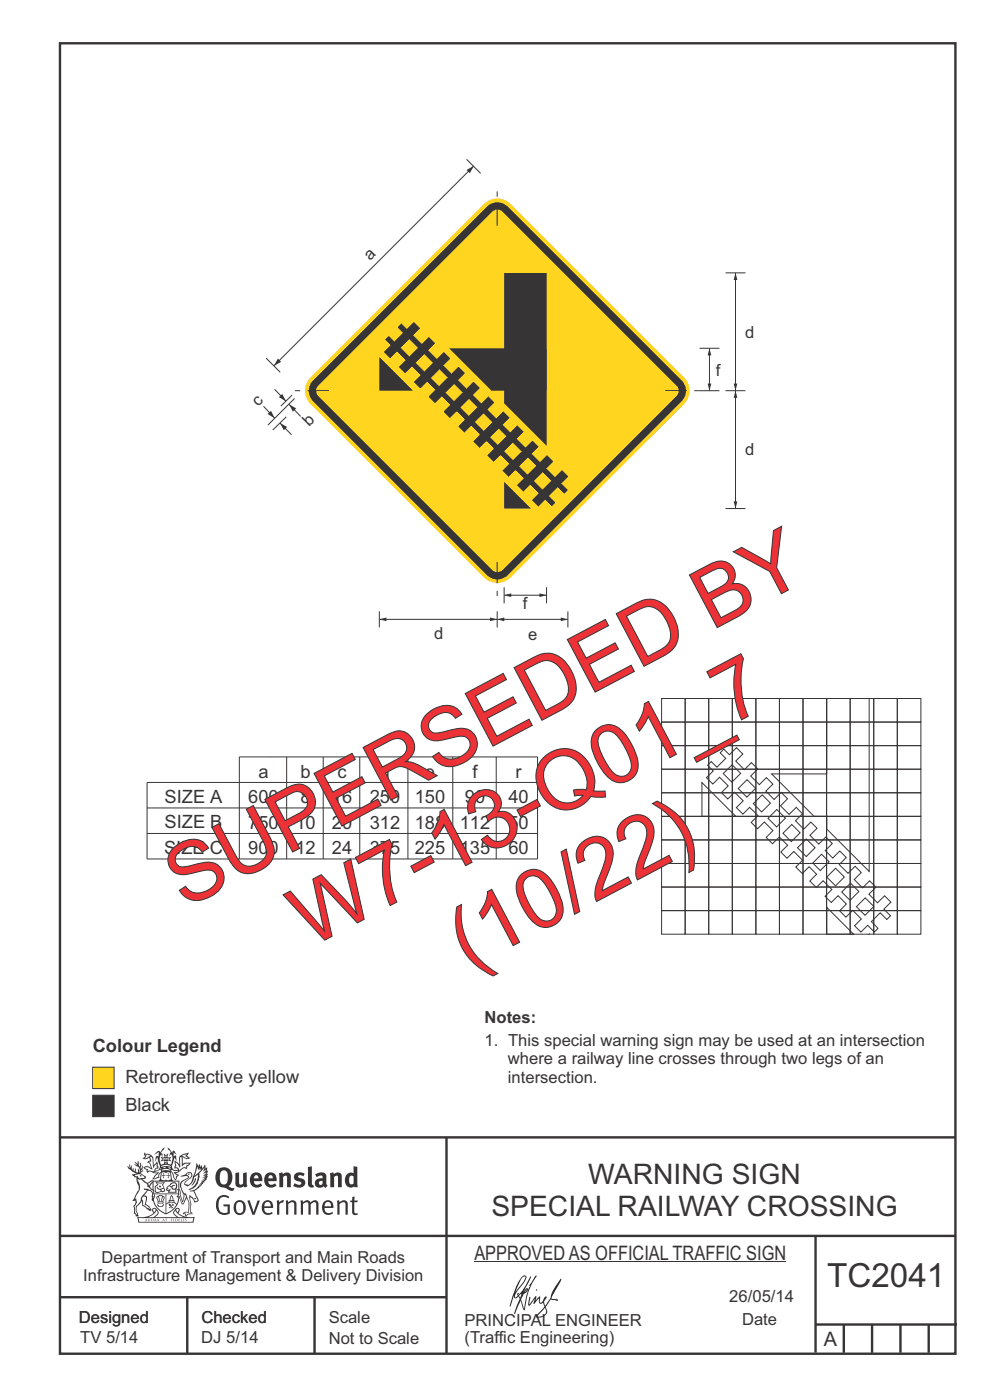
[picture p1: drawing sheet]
<svg xmlns="http://www.w3.org/2000/svg" width="210mm" height="297mm" viewBox="0 0 210 297" stroke-linecap="round" stroke-linejoin="round" font-family="sans-serif">
<g fill="none" stroke="#373435" stroke-width=".51">
<path d="M12.7 9.2h190v278h-190zM12.7 241.3h190M94.7 241.4v45.8M12.7 275.2h82M12.7 262.2h190.1M39.7 275.2v12M66.7 275.2v12M173 262.1v24.9M173 281h30M179 281v6M185 281v6M191 281v6"/>
<path d="M197 281v6"/>
</g>
<g fill="#373435">
<path d="M47 248.4a2.55 2.55 0 0 0 0 2.7l.3 .2a.81 .81 0 0 0 1-1v-.5a1.04 1.04 0 0 0-1.1-1.5zM46.3 248.1a1.82 1.82 0 0 1 2.1-.2 1.82 1.82 0 0 1 .9 1.8 2.29 2.29 0 0 1-.8 2l.7 .3h.5l-.2 .6a2.87 2.87 0 0 1-2-.7 2.12 2.12 0 0 1-1.7-3.1z" fill-rule="evenodd"/>
<path d="M49.9 248.9l.8-.2v2a.46 .46 0 0 0 .3 .6 .46 .46 0 0 0 .6-.3v-2.1l.7-.2v2.4l.2 .5-.5 .3-.3-.3a1.02 1.02 0 0 1-1.2 .3 1.02 1.02 0 0 1-.6-1.1z" fill-rule="evenodd"/>
<path d="M54 249.5l-.1 .5h.9a.49 .49 0 0 0-.2-.6 .49 .49 0 0 0-.6 .1zM53.4 249.1a1.34 1.34 0 0 1 1.6-.2 1.34 1.34 0 0 1 .6 1.5v.2h-1.7a.77 .77 0 0 0 .5 .8 .77 .77 0 0 0 .9-.4l.3 .5a1.59 1.59 0 0 1-2 .2 1.59 1.59 0 0 1-.5-2.1z" fill-rule="evenodd"/>
<path d="M57 249.5l-.1 .5h1a.49 .49 0 0 0-.2-.6 .49 .49 0 0 0-.7 .1zM56.4 249.1a1.34 1.34 0 0 1 1.6-.2 1.34 1.34 0 0 1 .7 1.5v.2h-1.8a.77 .77 0 0 0 .5 .8 .77 .77 0 0 0 .9-.4l.4 .5a1.59 1.59 0 0 1-2.1 .2 1.59 1.59 0 0 1-.5-2.1z" fill-rule="evenodd"/>
<path d="M59.2 248.9l.7-.2 .1 .4a.95 .95 0 0 1 1-.3 .95 .95 0 0 1 .7 .8v2.3h-.8v-2.3a.46 .46 0 0 0-.8 .1v2.2h-.8z" fill-rule="evenodd"/>
<path d="M62.6 249.1a1.75 1.75 0 0 1 2-.1l-.2 .5-.6-.2a.43 .43 0 0 0-.6 .3l.4 .3a1.04 1.04 0 0 1 1.2 1.1 1.04 1.04 0 0 1-1.4 1l-1.2-.4 .3-.6 1 .4 .4-.4a.88 .88 0 0 0-1-.5l-.4-.2-.1-.4z" fill-rule="evenodd"/>
<path d="M65.3 247.6l.8-.2 .1 3.8 .3 .2 .1 .4a.88 .88 0 0 1-1 0 .88 .88 0 0 1-.3-1z" fill-rule="evenodd"/>
<path d="M67.8 250.6a.43 .43 0 0 0-.1 .7 .43 .43 0 0 0 .7-.1v-.7zM66.8 249.1a1.7 1.7 0 0 1 2.4 .1v1.9l.3 .4-.4 .5-.5-.4a1.03 1.03 0 0 1-1.7-.1 1.03 1.03 0 0 1 .8-1.5h.7v-.4a.8 .8 0 0 0-1.2 .1z" fill-rule="evenodd"/>
<path d="M70 248.9l.7-.2 .1 .4a.95 .95 0 0 1 1-.3 .95 .95 0 0 1 .7 .8v2.3h-.8v-2.3a.46 .46 0 0 0-.8 .1v2.2h-.8z" fill-rule="evenodd"/>
<path d="M74.3 249.5a1.48 1.48 0 0 0 0 1.7h.5l.2-.1v-1.5l-.3-.2zM75 247.4l.8 .1 .1 4.4h-.7l-.1-.2a1.26 1.26 0 0 1-1.4 0 1.26 1.26 0 0 1-.5-1.3 1.29 1.29 0 0 1 .4-1.4 1.29 1.29 0 0 1 1.4-.1z" fill-rule="evenodd"/>
<path d="M46.4 253.9a1.72 1.72 0 0 1 2.3 0l-.3 .3a1.24 1.24 0 0 0-1.4-.2 1.24 1.24 0 0 0-.6 1.4 1.49 1.49 0 0 0 1.2 1.9l.7-.1v-1.3h-.8l-.1-.4h1.3v1.9a1.93 1.93 0 0 1-2.2 0 1.93 1.93 0 0 1-.7-2.2l.2-.8z" fill-rule="evenodd"/>
<path d="M50.4 255.1a1.65 1.65 0 0 0 .2 2.2 .99 .99 0 0 0 1-1.4 .78 .78 0 0 0-.4-.8 .78 .78 0 0 0-.8 0zM50 254.9a1.33 1.33 0 0 1 1.6-.1 1.33 1.33 0 0 1 .5 1.4 1.31 1.31 0 0 1-1.3 1.6 1.31 1.31 0 0 1-1.2-1.6v-.6z" fill-rule="evenodd"/>
<path d="M52.5 254.7l.4-.1 .9 2.6 .8-2.5h.5l-1.1 3h-.5z" fill-rule="evenodd"/>
<path d="M56.3 255.2l-.2 .7h1.3a.7 .7 0 0 0-.3-.8 .7 .7 0 0 0-.8 .1zM55.9 255a1.22 1.22 0 0 1 1.5-.2 1.22 1.22 0 0 1 .5 1.5h-1.8a.93 .93 0 0 0 .5 1 .93 .93 0 0 0 1.1-.2l.2 .3a1.43 1.43 0 0 1-1.8 .1 1.43 1.43 0 0 1-.6-1.7z" fill-rule="evenodd"/>
<path d="M58.7 254.7l.4-.1 .1 .5 .4-.4 .6-.1-.2 .5a.66 .66 0 0 0-.8 .7v1.9h-.4z" fill-rule="evenodd"/>
<path d="M60.6 254.7l.4-.1 .1 .5a.94 .94 0 0 1 1-.5 .94 .94 0 0 1 .8 .8v2.3h-.5l-.1-2.5a.81 .81 0 0 0-1.2 .3v2.2h-.4z" fill-rule="evenodd"/>
<path d="M63.7 254.7l.5-.1 .1 .5 .4-.3a.78 .78 0 0 1 1.1 .3 .9 .9 0 0 1 1-.5 .9 .9 0 0 1 .8 .8v2.3h-.5l-.1-2.5a.67 .67 0 0 0-1.1 .3v2.2h-.5v-2.4l-.4-.3-.7 .4v2.3h-.5z" fill-rule="evenodd"/>
<path d="M69 255.2l-.1 .7h1.3a.7 .7 0 0 0-.3-.8 .7 .7 0 0 0-.9 .1zM68.7 255a1.22 1.22 0 0 1 1.5-.2 1.22 1.22 0 0 1 .5 1.5h-1.8a.93 .93 0 0 0 .4 1 .93 .93 0 0 0 1.2-.2l.1 .3a1.44 1.44 0 0 1-1.7 .1 1.44 1.44 0 0 1-.6-1.7z" fill-rule="evenodd"/>
<path d="M71.4 254.7l.5-.1 .1 .5a.94 .94 0 0 1 1-.5 .94 .94 0 0 1 .8 .8v2.3h-.5l-.1-2.5a.81 .81 0 0 0-1.2 .3v2.2h-.4z" fill-rule="evenodd"/>
<path d="M74.7 253.9l.5-.1v.9h.7l-.1 .3h-.6v2.2l.1 .2h.5l.1 .3a.75 .75 0 0 1-1.2-.6v-2.1h-.4v-.3h.4z" fill-rule="evenodd"/>
<path d="M30.8 244.9l1.1 .3-.9 .5h-.4l.6-.5zM31.8 245.4h.2a2.44 2.44 0 0 1 .4 1.9l.1 .5 .7-1-.1 .6 .3 .3a.57 .57 0 0 0-.6 .7l-1-.1-.5 .2 .2-.5-.8-.3 .7-.1 .9 .5 .1-.1-.6-1.3-.2-.2h.5zM30.7 244.4l-.1 .5 .2 .4-.6 .4a1.04 1.04 0 0 0 1.4-.1l.2 .6-.3 .1-.2 .4a.94 .94 0 0 1 .8 1.1l-.2-.1a1.16 1.16 0 0 0-1.5-.1l.3 .4 .4 .2 .1 .5 .2 .1 .1-.2a.94 .94 0 0 1 1.1 .2l.8 .1-1.2 1.2a1.13 1.13 0 0 0 1.2-.2l.4-.1-.1-.4 .5-.8a.83 .83 0 0 0-.6 1.1l-.3-.1-.7 .4 1.1-1.4-.5 .1-.5-.1 1.3-.5-.1-.1-.9 .4v-.3l.2-.2 .3 .1 .1-.3-.2-.4v-.6l-.1-.4-.7 1v-.7a1.42 1.42 0 0 0-1.6-1.8z" fill-rule="evenodd"/>
<path d="M38.5 245.2l.5-.2 .7-.1-.6 .3 .8 .5h-.3zM38.3 245.5l.2-.1 .1 2a1.69 1.69 0 0 1 1.6-.6l-.8 .5 .1 .5a1.1 1.1 0 0 0-1.5 .6l-.1-.5-.2-.2h-.5l.3-.4-.3-.7a1.42 1.42 0 0 1 .8 1.1l.2-.1zM37.1 246.2l.1 1-.2 .3 .1 .4h.5l.1 .2a.96 .96 0 0 1-1.1-.1l-.1 .1a1.06 1.06 0 0 0 1.3 .2v.1a.72 .72 0 0 1-1 .2l.3 .5 .6 .2-.4 .2-.1 .6-.2-.3-.4-1.1-.4-.4 .4 .9a1.54 1.54 0 0 0 .7 1.2l.2-.3a.58 .58 0 0 1 .4-.8l.2-.1h-.3l-.5-.3 .9-.5a.93 .93 0 0 1 1.2-.5v.2l.2-.2 .1-.5a.99 .99 0 0 0 .7-.8l-1.3 .1-.3 .2-.1-1.4 .9 .4 .9-.3h-.4l-.5-.4 .4-.7-.6 .2a1.46 1.46 0 0 0-1.4 2.1v.4l-.2-.4z" fill-rule="evenodd"/>
<path d="M35.6 248.9l.2 .1-.1 .3 .4 .1h-.4v.6l-.1-.6h-.3l.3-.1z" fill-rule="evenodd"/>
<path d="M34.6 248.9l.2 .1v.3l.3 .1h-.3l-.1 .6v-.6h-.4l.4-.1z" fill-rule="evenodd"/>
<path d="M34.3 248.8a.57 .57 0 0 1 .9 .2 .57 .57 0 0 1 .9-.2l.2 1.4h-.2a.57 .57 0 0 1-.9 0 .69 .69 0 0 1-1.1 0zM34.2 248.1l-.3 2.1-.2 .4h3l-.2-.4-.3-2.1h-.2v.2l-.8-.1-.8 .1v-.2z" fill-rule="evenodd"/>
<path d="M34.2 252.4a.3 .3 0 0 0 .6 0 .3 .3 0 0 0-.6 0zM33.3 250.9l.3 .3-.3 .4a.79 .79 0 0 0 0 1.3l.8-.2-.1-.3a.55 .55 0 0 1-.7-.6l.1-.1 .2 .3 .3 .2 .8-.2-.4-.7 .4-.4-.7 .2zM33 250.7l1.1 .2 .9-.2-.4 .6 .4 1.2a.56 .56 0 0 1-.8 .3l-.2 .1a.73 .73 0 0 1-.9 .1 .73 .73 0 0 1-.3-1v-.4l.6-.4z" fill-rule="evenodd"/>
<path d="M35.6 251.8l.7-.4a.58 .58 0 0 1 1-.1 .58 .58 0 0 1-.4 .9l-.3-.3a.43 .43 0 0 1 .6-.4 .57 .57 0 0 0-.8 .2l-.2-.1-.3 .1 .4 .2a.55 .55 0 0 0 .9 .4v.5h-1.3l.3-.4-.1-.1-.6 .1 .2-.3-.2-.1zM35.4 251.8l-.1 .2a.39 .39 0 0 0 .2 .6h.3l-.2 .4h1.9l-.1-.8a.86 .86 0 0 0-.1-1.3 .86 .86 0 0 0-1.3 .4z" fill-rule="evenodd"/>
<path d="M36 254.8h.8v.2h-.8zM36.4 253.8l.2 .8h-.4zM36.4 253.5l-.3 .5-.1 .6h-.2v.4l-.7 .4 .2 .1a1.48 1.48 0 0 1 2.1 .2l.2-.1-.6-.5v-.5h-.2l-.1-.6z" fill-rule="evenodd"/>
<path d="M35.8 255.4l.4 .1 .1 .3 .3-.2-.2-.2a.38 .38 0 0 1 .5 .5l-.2-.2-.3 .2 .3 .2-.3 .3-.1-.4-.4 .4-.1-.2 .4-.3-.1-.1-.2 .1z" fill-rule="evenodd"/>
<path d="M34.5 254h.2v.2l-.2 .6h-.2zM33.6 255.3h.9v.2a.55 .55 0 0 1-.8 .4v-.2l-.2-.1zM33.4 254h.2l.2 .8h-.2zM33.6 255l.8-.1 .1 .2h-.8zM33.8 253.7h.5l-.2 1.1h-.1zM33.3 253.8l-.1 .3 .3 1.1a.48 .48 0 0 0-.1 .6 .48 .48 0 0 0 .5 .2h.5a.49 .49 0 0 0 .2-.8l.3-1.1-.1-.3a1.42 1.42 0 0 0-1.5 0z" fill-rule="evenodd"/>
<path d="M33.7 251.5l.4 .1 .1 .3h-.3z" fill-rule="evenodd"/>
<path d="M41.3 250.1l.3-.2-.2 .8-.6 .8h-.2l.5-.7z" fill-rule="evenodd"/>
<path d="M39.7 249l.3-.2 .5 .2a.88 .88 0 0 1-.6 1.1 1.22 1.22 0 0 0-.8 1.3l.5 .2a.72 .72 0 0 0 .9-.4l.5-.8 .2-.6 .8-.6v.2a2.85 2.85 0 0 1-2 2.9l.1 .1a2.13 2.13 0 0 0 1.9-1.5v-.3a2.01 2.01 0 0 0 .3-1.7l1.1-1.3-.4 1 .7-.5-.7 1 .8-.4-.8 .8 .7-.2-.9 .6 .8-.1-.8 .4h.7l-.8 .3 .3 .2h-.4l.2 .3h-.4l.2 .3h-.4l.1 .2h-.1a2.16 2.16 0 0 1-2 1.1l.1 .2 .4-.1a.76 .76 0 0 1 .7 .8l.5 1.2-.6 .2a1.45 1.45 0 0 0-1.1-1.3l.2 1.8-.1 1.8 .4 .3a1.07 1.07 0 0 0-1.2 .4v-.3l-.5-.2a.87 .87 0 0 1 1.1-.1v-.7a4.4 4.4 0 0 0-.6-3.1l-.1-.3h-.2a2.16 2.16 0 0 1-.7-2.2l.3-.4 1.2-.7a.55 .55 0 0 0-.4-.8zM37.8 252.4a.76 .76 0 0 1 .3 1.1l.6 1.6 .4-1.7 .2 .1a.61 .61 0 0 1-.1 .9l-.3 .8-.2 .1-.7-1.6-.3 .1a1.18 1.18 0 0 0 .1-1.4zM41.8 247.5l.2 .7 .3-.5v.6l.4-.5a1.9 1.9 0 0 1-1.2 1.4l-.3 .3zM38.2 249.6l1.4-.2 .2 .2v.3l-.5 .2a1.26 1.26 0 0 0-.9 1.9l.2 .7a1.84 1.84 0 0 1 .1 2.1l-.4-1.4a.96 .96 0 0 0-.4-1.2l-.4 .2a.78 .78 0 0 1 0 1.3l.1 .3h.4l.4 1.1a.38 .38 0 0 0 .2 .4 .38 .38 0 0 0 .4-.1l.6-1.2a2.94 2.94 0 0 1 .4 2.5l-.1 .4h-.8l-.3 .4v.2l.4-.1 .1 .4 .2 .1a1.02 1.02 0 0 1 1.3-.5v-.4l-.3-.1 .1-1.8-.3-1.3h.1a1.14 1.14 0 0 1 .8 1 .63 .63 0 0 0 .8-.2 .63 .63 0 0 0-.2-.9l-.6-1.2 .9-.6 .2-.4h.3l-.1-.2h.4l-.1-.3h.3l-.1-.3 .5-.1-.2-.2 .6-.4v-.2h-.2l.4-.5h-.3l.3-.5-.4 .1 .4-.5v-.3l-.3 .2 .2-.7-.1-.2-.4 .3v-.8l-.6 .8-.2-.8-.2 .5-.3-.7-.1 .6-.5-.8-.1 1.4-.6 1.8a1.81 1.81 0 0 1-1 1.5l-.6-.2a1.75 1.75 0 0 1 1.1-1.2 .75 .75 0 0 0 .1-1.3 .75 .75 0 0 0-1.2 .4z" fill-rule="evenodd"/>
<path d="M41.2 254.1h.3l.2 .2-.4 .1z" fill-rule="evenodd"/>
<path d="M29.4 258.4h11.6l-.1 .8h-11.4zM31.3 258.2l.5-.1a2.48 2.48 0 0 0 1.4-1.3l.3 .5-.5 .6-.5 .3zM32.5 256.6l.3-.2 .2 .1-.3 .7zM37.2 256.8a2.65 2.65 0 0 0 1.8 1.4h-1.1l-.5-.3-.5-.6zM37.4 256.5l.2-.1 .3 .2-.3 .6zM29.2 258.2l.1 1.2h11.8l.2-1.1-.2-.1a4.1 4.1 0 0 1-3.3-.9l.3-.4-.1-.6a1.06 1.06 0 0 0-1.3 1l.2 .4 .6 .5h-4.7l.3-.1a.84 .84 0 0 0 .6-.8 .84 .84 0 0 0-.5-.8l-.3-.2h-.5l-.1 .6 .3 .4a4.2 4.2 0 0 1-3.4 .9z" fill-rule="evenodd"/>
<path d="M31 258.7l.1 .2h-.2zM31 258.5l-.3 .6 .4-.2 .2 .2z" fill-rule="evenodd"/>
<path d="M31.3 258.6h.3v.4a.25 .25 0 0 0 .2-.1 .25 .25 0 0 0-.1-.3h.1a.29 .29 0 0 1 0 .4 .29 .29 0 0 1-.4 0 .29 .29 0 0 1 0-.4z" fill-rule="evenodd"/>
<path d="M32.2 258.6a.22 .22 0 0 1 .3 .2 .22 .22 0 0 1-.3 .2zM32 258.6l.1 .4a.33 .33 0 0 0 .4 0 .33 .33 0 0 0 0-.4 .33 .33 0 0 0-.5 0z" fill-rule="evenodd"/>
<path d="M32.9 258.7l.1 .2h-.2zM32.9 258.5l-.2 .6 .3-.2 .2 .2z" fill-rule="evenodd"/>
<path d="M33.3 258.6h.2l.1 .1 .2-.1-.2 .2 .2 .3-.3-.3-.1 .3h-.1l.2-.3z" fill-rule="evenodd"/>
<path d="M34.7 258.7l.1 .2h-.2zM34.7 258.5l-.3 .6 .4-.2 .2 .2z" fill-rule="evenodd"/>
<path d="M35 258.5h.5l-.2 .1v.5h-.2l.1-.5z" fill-rule="evenodd"/>
<path d="M36.2 258.6l.3-.1-.1 .1v.2h.1h-.1v.3h-.2z" fill-rule="evenodd"/>
<path d="M36.7 258.6h.2v.5h-.2z" fill-rule="evenodd"/>
<path d="M37.3 258.6a.22 .22 0 0 1 .3 .2 .22 .22 0 0 1-.3 .2zM37.1 258.6v.4a.33 .33 0 0 0 .5 0 .33 .33 0 0 0 0-.4 .33 .33 0 0 0-.5 0z" fill-rule="evenodd"/>
<path d="M37.8 258.6l.4-.1-.2 .1v.2h.1h-.1v.2l.2 .1h-.4z" fill-rule="evenodd"/>
<path d="M38.4 258.6h.2l-.1 .4 .2 .1h-.3z" fill-rule="evenodd"/>
<path d="M38.9 258.6h.2v.5h-.2z" fill-rule="evenodd"/>
<path d="M39.3 258.6h.2h-.1l.2 .3-.2 .2-.1-.1v-.1l.2 .1z" fill-rule="evenodd"/>
<path d="M34.2 247.4a1.51 1.51 0 0 1 2 .2 2.67 2.67 0 0 0-2.1 0zM35.7 247.6l.4 .1 .1 .3-.4-.1zM34.6 247.6h.5l.1 .2h-.4zM34 247.8l.3 .2h-.3zM34.9 246.9l.3-.2 .3 .2zM34.9 245.6l.2 .1v.3h-.2zM35 245.1l.2 .2 .2-.2-.1 .3h-.2zM35.1 246.3h.2l.1 .4-.2-.2-.2 .2zM35.3 245.7l.2-.1v.4h-.2zM34.4 245.7h.3l.1 .3-.4 .1 .2-.2zM35.7 245.7h.3l-.2 .2 .2 .2-.4-.1zM32.7 244.9l1-.5-.1 1-.2-.2-.3 .2-.3 1.1 .5-1 .3 .9a1.84 1.84 0 0 1 .2 1.7l.4 .1a2.48 2.48 0 0 1 2.2 0l.2-.2-.2-.7 .7-1.8 .4 .7-.2-1-.2-.1-.2 .3v-.9l.6 .4-.6-.8-.3 .1-.1 .4-.5-.9-.5-.3 .2 .5 .6 .5-.5 .8 .4-.4a2.06 2.06 0 0 1 0 2.3l-.5-.2-.2-.6 .1-.1 .8 .2-.4-.5 .4-.5-.7 .2-.2-.2 .2-.7-.5 .4-.5-.4 .2 .7-.2 .2-.7-.2 .4 .5-.4 .5 .8-.2 .1 .1-.2 .6-.5 .2a2.02 2.02 0 0 1 0-2.2l.3 .5-.1-.7-.3-.1 .8-1.2-.4 .3-.5 .8-.2-.3a.8 .8 0 0 0-.8 .5z" fill-rule="evenodd"/>
<path d="M29.2 250.1l.3 .1a.61 .61 0 0 1 .8 .4l.3 .2a.8 .8 0 0 1 .6 1l.4 .1 .5 .5a1 1 0 0 1 .5 1.1l-.1 .7v-.5h-.1a.96 .96 0 0 0-.8-1.3l-.2-.2h-.7l-.1-.1-.1 .1 .1 .3h.6l-1.2 1.3-.2 1-.4 .6a1.33 1.33 0 0 0-.5 1.8l.2 .5a1.26 1.26 0 0 1-.5-1.5l-.1-.3a1.56 1.56 0 0 0 .4-1.7l-.3 .2 .2-.5a3.2 3.2 0 0 0 .7-3zM30.4 253.9h.4a2.06 2.06 0 0 1-.1 1.6l.7 .5 .4 .4-.6-.1-.8-.6-.1-.9a.51 .51 0 0 1 .1-.9zM28.6 249.3a1.52 1.52 0 0 1 2.1 .5l-1.1 .2-.2-.1-.1-.4h-.5zM27.5 247v.8l-.3-.4h-.1a3.1 3.1 0 0 0 1.9 1.6l-1 .1 .5 .6 .5 .1 .1 1.1a1.84 1.84 0 0 1-.3 2.5l-.4 .9-.3 .4 .2 .1 .4-.1 .1 .4-.2 .5-.3 .2 .1 1.7h.2l.3 .5 .1 .1 .4-.1-.1-.5a1.3 1.3 0 0 1-.1-1.7l.9-1 .1 1.1 .6 .2 .5 .5 .1-.1 .2 .3h.5a1.85 1.85 0 0 0-1.2-1.4l.1-.3a1.39 1.39 0 0 0 0-1.4l-.5-.1 .5-.5a.66 .66 0 0 1 .9-.4 .66 .66 0 0 1 .3 .9l-.1 .4 .2-.1v.2l-.1 .3 .2 .5 .1-.3a2.24 2.24 0 0 0 .1-2.2 .73 .73 0 0 1-.7-.7 .73 .73 0 0 1 .6-.7v-.2a.94 .94 0 0 0-.9 .8 .48 .48 0 0 1-.1-.6 .48 .48 0 0 1 .5-.2l.5-.3a.51 .51 0 0 0-.8 .2l-.5 .2-1-.8h.6l.2-.5-1.2-.7 .5-.5v-.3l-.5 .4 .1-.2a.69 .69 0 0 0 .2-1v.4l-.2 .3v-1.1l-.3-.2 .1 .6-.1 .2-.4-1.3v.7l-.6-.4 .5 .7-.6-.2 .3 .3a1 1 0 0 1 .7 1.4l-.2-.8v.9l-.5-.2v-.8l-.2 .7-.2-.1-.1-.6-.2 .4-.2-.2 .1-.7-.2 .5z" fill-rule="evenodd"/>
<path d="M29.6 249.4l.2-.1 .3 .2z" fill-rule="evenodd"/>
<path d="M32.4 250.5h5.6v2l-.2-.1v-1.7h-5.2v2.5h5.2v-.8l.1 .2-.1 1.1v-.3h-2.5v4a4.1 4.1 0 0 0 2.6-3.6l.1-.1a4 4 0 0 1-2.8 3.9 4.2 4.2 0 0 1-2.8-4.7l.1 1.2 .1-.1a3.8 3.8 0 0 0 2.5 3.4v-4h-2.5l-.2-.9z" fill-rule="evenodd"/>
<circle cx="40" cy="249.1" r=".17"/>
</g>
<path d="M100.6 267.7h66.2" fill="none" stroke="#373435" stroke-width=".21"/>
<g fill="#252726">
<path d="M111.6 273.7l.2-.2-.5 .7zM110.4 274.5l.3 .1-.3 .7-.3-.4zM110.9 270.9l.5-.1a9.3 9.3 0 0 1-2 3.2l-.1 .2 1-2.5zM110.6 271a14.7 14.7 0 0 0-2.2 4.9l-.3 1.2 .1 .1 .8-2.4a.42 .42 0 0 0 .2 .7 .42 .42 0 0 0 .6-.3l.2-.2 .2 .6-1.1 3.1h.2l1.1-2.8 .6 1.9 .2 .2 .2-.5a13.5 13.5 0 0 1 2-6.2l.5-.5-.2-.2-1.6 2.1 .4-.1a14.9 14.9 0 0 0-1.3 5.1l-.4-1.2a1.39 1.39 0 0 1 .2-1.8l.1-.2a.92 .92 0 0 0 .8-1.2 .75 .75 0 0 0-.7 .7l-.2 .2 1.6-3.4h-.1l-.4 .7a10.5 10.5 0 0 1-2.2 3.2l.2-.4a.32 .32 0 0 0-.4 .2 .32 .32 0 0 0 .1 .4l-.5 .4a3.2 3.2 0 0 1 1.1-2.3l.5-.6a2.49 2.49 0 0 0 .7-1.6l-.3-.2z" fill-rule="evenodd"/>
<path d="M115.6 277.5a1.15 1.15 0 0 1 .1 1.3 1.15 1.15 0 0 1-1.2 .5h-.5zM112.3 275.1l-.3 1.7 .3 .2 1.2-1.5-.3 1.1 1.1-1.2a.94 .94 0 0 0 .4 1.2l.5-.3 .3 .9-1.2 1.3a.98 .98 0 0 0-.5 1 1.9 1.9 0 0 0 2.3-1.3l-.1-.3a1.02 1.02 0 0 1 .3-1.4l.5-.9 1.5 .3-.2-.5v.3l-1.1-.2v-.2l2-3.6 .1-.3-.1-.1-1.8 2.7a6.6 6.6 0 0 1-1.5 3l-.2-.2a1.01 1.01 0 0 1 .4-1.4l.1-.2-.3-.2-.3 .5-.2 .5-.5 .4-.2-.4 .1-.9-.2-.1-.8 .9 .2-.9h-.1l-1.4 1.7 .2-1.4v-.1z" fill-rule="evenodd"/>
<path d="M113.7 273.5l.3 .3h-.3z" fill-rule="evenodd"/>
</g>
<path d="M19.7 226.4h4.5v4.5h-4.5z" fill-rule="evenodd" fill="#ffd520" stroke="#373435" stroke-width=".21"/>
<path d="M19.7 232.3h4.5v4.6h-4.5z" fill-rule="evenodd" fill="#373435" stroke="#373435" stroke-width=".21"/>
<path d="M102.7 43.3a4 4 0 0 1 5.7 0l36.7 36.7a4.1 4.1 0 0 1 0 5.7l-36.7 36.8a4.1 4.1 0 0 1-5.7 0l-36.8-36.8a4 4 0 0 1 0-5.7z" fill-rule="evenodd" fill="#ffd520"/>
<path d="M103.3 43.8a3.1 3.1 0 0 1 4.4 0l36.9 36.9a3.1 3.1 0 0 1 0 4.4l-36.9 36.9a3.1 3.1 0 0 1-4.4 0l-36.9-36.9a3.1 3.1 0 0 1 0-4.4z" fill-rule="evenodd" fill="#373435"/>
<path d="M99 33.8l3 3M100.5 35.2l-42.4 42.4" fill="none" stroke="#373435" stroke-width=".21"/>
<g fill="#373435">
<path d="M99 36l1.5-.8-.8 1.5z"/>
<path d="M58.9 76.1l.7 .7-1.5 .8z"/>
</g>
<path d="M148.4 73.9h4.2M150.5 73.9v9M148.4 82.9h4.2" fill="none" stroke="#373435" stroke-width=".21"/>
<g fill="#373435">
<path d="M150.5 73.9l.4 1.5h-.8z"/>
<path d="M150.1 81.4h.8l-.4 1.5z"/>
</g>
<path d="M67.5 81.9l36.9-37a1.47 1.47 0 0 1 2.2 0l36.9 37a1.49 1.49 0 0 1 0 2.1l-36.9 36.9a1.52 1.52 0 0 1-2.2 0l-36.9-36.9a1.44 1.44 0 0 1 0-2.1z" fill-rule="evenodd" fill="#ffd520"/>
<g fill="none" stroke="#373435" stroke-width=".21">
<path d="M105.5 40.6v1.1M105.5 43.3v4.6M56.5 76l2.9 3M59.4 89.7l2.4 2.5M60.7 88.4l-2.8 2.8M61.9 83.8l-2.3 2.4M62.5 84.5l-5.7 5.7M62.5 82.9h1.2M65.2 82.9h4.6M141.1 82.9h4.6M147.3 82.9h1.1M105.5 119.2v4.6"/>
<path d="M105.5 125.3v1.2"/>
</g>
<path d="M59.4 89.7l1.5 .9-.7 .7z" fill="#373435"/>
<path d="M58.3 82.6l2.4 2.5" fill="none" stroke="#373435" stroke-width=".21"/>
<path d="M59.2 84.2l.7-.6 .8 1.5z" fill="#373435"/>
<path d="M55.9 86.2l2.4 2.5" fill="none" stroke="#373435" stroke-width=".21"/>
<path d="M56.8 87.8l.7-.6 .8 1.5z" fill="#373435"/>
<path d="M61.3 85.8l2.5 2.5" fill="none" stroke="#373435" stroke-width=".21"/>
<g fill="#373435">
<path d="M61.3 85.8l1.5 .8-.7 .7z"/>
<path d="M80.5 75.7l7.1 7.2h-7.1zM95.2 73.9h20.7v9h-11.6z" fill-rule="evenodd"/>
<path d="M106.9 57.9v27.7l9 9v-36.7zM106.9 102.2v5.7h5.7z" fill-rule="evenodd"/>
<path d="M82.4 71.3l-.7 .7 1.2 1.2-1.5 1.5 1.4 1.3 1.4-1.4 1.8 1.8-1.4 1.5 1.3 1.3 1.5-1.4 1.8 1.8-1.4 1.4 1.3 1.4 1.5-1.4 1.8 1.7-1.5 1.5 1.4 1.3 1.4-1.4 1.8 1.8-1.4 1.4 1.3 1.4 1.5-1.4 1.7 1.7-1.4 1.5 1.3 1.3 1.5-1.5 1.8 1.9-1.4 1.4 1.4 1.4 1.4-1.4 1.6 1.6-1.5 1.4 1.4 1.4 1.5-1.5 1.8 1.9-1.4 1.4 1.3 1.4 1.4-1.5 1.8 1.8-1.4 1.4 1.3 1.4 1.4-1.5 1.9 1.9-1.5 1.4 1.4 1.3 1.4-1.4 1.4 1.4 .8-.8-1.4-1.4 1.9-1.8 1.4 1.4 .8-.8-1.4-1.4 1.4-1.5-1.3-1.4-1.5 1.5-1.8-1.8 1.5-1.5-1.4-1.3-1.5 1.5-1.7-1.8 1.5-1.5-1.4-1.3-1.4 1.5-1.9-1.9 1.5-1.5-1.4-1.4-1.5 1.5-1.6-1.6 1.5-1.4-1.4-1.4-1.5 1.5-1.8-1.9 1.5-1.5-1.3-1.3-1.5 1.5-1.8-1.8 1.5-1.5-1.3-1.3-1.5 1.5-1.9-1.8 1.5-1.5-1.3-1.4-1.5 1.5-1.8-1.8 1.5-1.5-1.4-1.3-1.5 1.5-1.8-1.9 1.5-1.5-1.3-1.3-1.5 1.5-1.9-1.8 1.5-1.5-1.3-1.4-1.5 1.5-1.2-1.2-.8 .8 1.2 1.2-1.9 1.9zM105.8 90.9l1.6 1.6-1.8 1.9-1.6-1.6zM115.1 100.2l1.8 1.8-1.8 1.9-1.9-1.8zM112 97.1l1.8 1.7-1.9 1.9-1.8-1.8zM106.9 95.8l1.9-1.9 1.9 1.9-1.9 1.8zM85 73.8l1.8 1.8 1.9-1.8-1.8-1.9zM88.2 77l1.8 1.8 1.9-1.9-1.9-1.8zM91.4 80.2l1.7 1.8 1.9-1.9-1.8-1.8zM94.5 83.3l1.8 1.8 1.9-1.8-1.9-1.9zM99.5 84.6l-1.8 1.9 1.7 1.7 1.9-1.8zM100.7 89.6l1.9 1.8 1.9-1.9-1.9-1.8z" fill-rule="evenodd"/>
</g>
<path d="M156 57.9v25M153.9 82.9h4.2" fill="none" stroke="#373435" stroke-width=".21"/>
<g fill="#373435">
<path d="M156 57.9l.4 1.5h-.8z"/>
<path d="M155.6 81.4h.8l-.4 1.5z"/>
</g>
<path d="M156 82.9v25" fill="none" stroke="#373435" stroke-width=".21"/>
<g fill="#373435">
<path d="M156 82.9l.4 1.5h-.8z"/>
<path d="M155.6 106.4h.8l-.4 1.5z"/>
</g>
<path d="M153.9 57.9h4.2M153.9 107.9h4.2M80.5 129.7v3.4M80.5 131.4h25" fill="none" stroke="#373435" stroke-width=".21"/>
<g fill="#373435">
<path d="M104 131l1.5 .4-1.5 .4z"/>
<path d="M80.5 131.4l1.5-.4v.8z"/>
</g>
<path d="M105.5 131.4h15M105.5 129.7v3.4M106.9 124.6v3.4M115.9 124.6v3.4M120.5 129.7v3.4" fill="none" stroke="#373435" stroke-width=".21"/>
<g fill="#373435">
<path d="M105.5 131.4l1.5-.4v.8z"/>
<path d="M119 131l1.5 .4-1.5 .4z"/>
</g>
<path d="M106.9 126.3h9" fill="none" stroke="#373435" stroke-width=".21"/>
<g fill="#373435">
<path d="M106.9 126.3l1.5-.4v.8z"/>
<path d="M114.4 125.9l1.5 .4-1.5 .4z"/>
</g>
<g fill="none" stroke="#373435" stroke-width=".21">
<path d="M140.3 148.2h5v5h-5zM140.3 153.2h5v5h-5zM140.3 158.2h5v5h-5zM145.3 148.2h5v5h-5zM145.3 153.2h5v5h-5zM145.3 158.2h5v5h-5zM150.3 148.2h5v5h-5zM150.3 153.2h5v5h-5zM150.3 158.2h5v5h-5zM155.3 148.2h5v5h-5zM155.3 153.2h5v5h-5zM155.3 158.2h5v5h-5z"/>
<path d="M160.3 148.2h5v5h-5zM160.3 153.2h5v5h-5zM160.3 158.2h5v5h-5zM165.3 148.2h5v5h-5zM165.3 153.2h5v5h-5zM165.3 158.2h5v5h-5zM170.3 148.2h5v5h-5zM170.3 153.2h5v5h-5zM170.3 158.2h5v5h-5zM175.3 148.2h5v5h-5zM175.3 153.2h5v5h-5zM175.3 158.2h5v5h-5z"/>
<path d="M175.4 148.2h9v36.7l-9-9v-2.7h-2.7l-9-9h11.7zM180.3 148.2h5v5h-5zM180.3 153.2h5v5h-5zM180.3 158.2h5v5h-5zM185.3 148.2h5v5h-5zM185.3 153.2h5v5h-5zM185.3 158.2h5v5h-5zM190.3 148.2h5v5h-5zM190.3 153.2h5v5h-5zM190.3 158.2h5v5h-5zM31.2 171.4h82.8M31.2 176.8h82.8"/>
<path d="M60.8 160.6v21.6M68.6 160.6v21.6M76.3 160.6v21.6M86.5 160.6v21.6M96 160.6v21.6M105.3 160.6v21.6M114 166h-82.8v16.2h82.8v-21.6h-63.2v21.6M140.3 163.2h5v5h-5zM140.3 168.2h5v5h-5zM140.3 173.2h5v5h-5zM140.3 178.2h5v5h-5zM145.3 163.2h5v5h-5z"/>
<path d="M145.3 168.2h5v5h-5zM145.3 173.2h5v5h-5zM145.3 178.2h5v5h-5zM148.9 166l7.2 7.2h-7.2zM150.3 163.2h5v5h-5zM150.3 168.2h5v5h-5zM150.3 173.2h5v5h-5zM150.3 178.2h5v5h-5zM150.9 161.6l1.2 1.2 1.8-1.9-1.1-1.2 .7-.8 1.2 1.2 1.5-1.5 1.4 1.4-1.5 1.5 1.8 1.8 1.5-1.5 1.3 1.3-1.5 1.5 1.9 1.9 1.5-1.5 1.3 1.3-1.4 1.5 1.7 1.8 1.5-1.5 1.4 1.4-1.5 1.4 1.8 1.9 1.5-1.5 1.3 1.3-1.5 1.5 1.8 1.8 1.5-1.5 1.3 1.3-1.5 1.5 1.9 1.9 1.5-1.5 1.3 1.3-1.4 1.5 1.5 1.6 1.5-1.5 1.4 1.4-1.5 1.5 1.9 1.9 1.5-1.5 1.3 1.3-1.5 1.5 1.8 1.8 1.5-1.5 1.3 1.3-1.5 1.5 1.8 1.8 1.5-1.5 1.4 1.4-1.5 1.5 1.4 1.4-.8 .8-1.4-1.4-1.9 1.8 1.4 1.4-.7 .8-1.4-1.4-1.5 1.4-1.3-1.3 1.4-1.4-1.8-1.9-1.5 1.5-1.3-1.4 1.4-1.4-1.7-1.8-1.5 1.5-1.3-1.4 1.5-1.4-1.9-1.9-1.4 1.5-1.4-1.4 1.4-1.4-1.6-1.6-1.4 1.4-1.4-1.4 1.4-1.4-1.8-1.9-1.5 1.5-1.3-1.3 1.5-1.5-1.8-1.7-1.4 1.4-1.4-1.4 1.5-1.4-1.9-1.8-1.4 1.4-1.4-1.3 1.5-1.5-1.8-1.7-1.4 1.4-1.4-1.4 1.4-1.4-1.8-1.8-1.4 1.4-1.4-1.3 1.5-1.5-1.9-1.8-1.4 1.4-1.3-1.3 1.4-1.5-1.2-1.2zM153.4 164.1l1.9-1.9 1.8 1.9-1.9 1.8zM155.3 163.2h5v5h-5zM155.3 168.2h5v5h-5z"/>
<path d="M155.3 173.2h5v5h-5zM155.3 178.2h5v5h-5zM156.6 167.3l1.9-1.9 1.8 1.8-1.9 1.9zM159.8 170.5l1.9-1.9 1.7 1.8-1.8 1.9zM160.3 163.2h5v5h-5zM160.3 168.2h5v5h-5zM160.3 173.2h5v5h-5zM160.3 178.2h5v5h-5zM162.9 173.6l1.9-1.9 1.8 1.9-1.9 1.8zM165.3 163.2h5v5h-5zM165.3 168.2h5v5h-5zM165.3 173.2h5v5h-5z"/>
<path d="M165.3 178.2h5v5h-5zM166.1 176.8l1.9-1.9 1.7 1.8-1.8 1.8zM170.3 163.2h5v5h-5zM170.3 168.2h5v5h-5zM170.3 173.2h5v5h-5zM170.3 178.2h5v5h-5zM171 178l1.9 1.8-1.9 1.9-1.8-1.8zM175.3 163.2h5v5h-5zM175.3 168.2h5v5h-5zM175.3 173.2h5v5h-5zM175.3 178.2h5v5h-5zM180.3 163.2h5v5h-5z"/>
<path d="M180.3 168.2h5v5h-5zM180.3 173.2h5v5h-5zM180.3 178.2h5v5h-5zM185.3 163.2h5v5h-5zM185.3 168.2h5v5h-5zM185.3 173.2h5v5h-5zM185.3 178.2h5v5h-5zM190.3 163.2h5v5h-5zM190.3 168.2h5v5h-5zM190.3 173.2h5v5h-5zM190.3 178.2h5v5h-5zM140.3 183.2h5v5h-5z"/>
<path d="M140.3 188.2h5v5h-5zM140.3 193.2h5v5h-5zM145.3 183.2h5v5h-5zM145.3 188.2h5v5h-5zM145.3 193.2h5v5h-5zM150.3 183.2h5v5h-5zM150.3 188.2h5v5h-5zM150.3 193.2h5v5h-5zM155.3 183.2h5v5h-5zM155.3 188.2h5v5h-5zM155.3 193.2h5v5h-5zM160.3 183.2h5v5h-5z"/>
<path d="M160.3 188.2h5v5h-5zM160.3 193.2h5v5h-5zM165.3 183.2h5v5h-5zM165.3 188.2h5v5h-5zM165.3 193.2h5v5h-5zM170.3 183.2h5v5h-5zM170.3 188.2h5v5h-5zM170.3 193.2h5v5h-5zM172.4 183.1l1.9-1.9 1.6 1.6-1.9 1.9zM175.3 183.2h5v5h-5zM175.3 188.2h5v5h-5zM175.3 193.2h5v5h-5z"/>
<path d="M175.4 192.5l5.7 5.7h-5.7zM175.4 186.1l1.8-1.9 1.9 1.9-1.9 1.8zM180.3 183.2h5v5h-5zM180.3 188.2h5v5h-5zM180.3 193.2h5v5h-5zM180.4 187.4l1.8 1.7-1.9 1.9-1.8-1.8zM183.5 190.5l1.9 1.8-1.9 1.9-1.8-1.9zM184.3 198.2h.1M185.3 183.2h5v5h-5zM185.3 188.2h5v5h-5zM185.3 193.2h5v5h-5zM190.3 183.2h5v5h-5z"/>
<path d="M190.3 188.2h5v5h-5zM190.3 193.2h5v5h-5z"/>
</g>
<g font-size="17.6" fill="#ed3237">
<text x="39.2" y="192.8" transform="rotate(-28 39.2 192.8)">SUPERSEDED BY</text>
<text x="65.8" y="201.1" transform="rotate(-28 65.8 201.1)">W7-13-Q01_7</text>
<text x="99.2" y="205.7" transform="rotate(-28 99.2 205.7)">(10/22)</text>
</g>
<text font-size="7.1" fill="#373435" x="175.4" y="273">TC2041</text>
<g font-size="6" fill="#373435">
<text x="124.8" y="251.2">WARNING SIGN</text>
<text x="104.2" y="257.9">SPECIAL RAILWAY CROSSING</text>
</g>
<g font-size="4.2" fill="#373435">
<text x="100.6" y="267.2">APPROVED AS OFFICIAL TRAFFIC SIGN</text>
<text x="174.7" y="285.6">A</text>
</g>
<g font-size="3.9" fill="#373435">
<text x="54.8" y="164.9">a</text>
<text x="63.7" y="164.9">b</text>
<text x="71.6" y="165">c</text>
<text x="80.6" y="165">d</text>
<text x="90.1" y="165">e</text>
<text x="100.2" y="165">f</text>
<text x="109.3" y="165">r</text>
<text x="34.9" y="170.3">SIZE A</text>
<text x="52.7" y="170.4">600</text>
<text x="63.7" y="170.4">8</text>
<text x="70.4" y="170.4">16</text>
<text x="78.4" y="170.4">250</text>
<text x="88" y="170.4">150</text>
<text x="98.6" y="170.4">90</text>
<text x="107.8" y="170.4">40</text>
<text x="34.9" y="175.7">SIZE B</text>
<text x="52.7" y="175.8">750</text>
<text x="62.7" y="175.8">10</text>
<text x="70.4" y="175.8">20</text>
<text x="78.4" y="175.8">312</text>
<text x="88" y="175.8">188</text>
<text x="97.5" y="175.8">112</text>
<text x="107.8" y="175.8">50</text>
<text x="34.8" y="181.1">SIZE C</text>
<text x="52.7" y="181.2">900</text>
<text x="62.7" y="181.2">12</text>
<text x="70.4" y="181.2">24</text>
<text x="78.4" y="181.2">375</text>
<text x="88" y="181.2">225</text>
<text x="97.5" y="181.2">135</text>
<text x="107.8" y="181.2">60</text>
<text x="19.7" y="223.1">Colour Legend</text>
<text x="26.6" y="229.7">Retroreflective yellow</text>
<text x="26.6" y="235.7">Black</text>
</g>
<g font-size="3.5" fill="#373435">
<text x="78.5" y="55.4" transform="rotate(-45 78.5 55.4)">a</text>
<text x="158.1" y="71.6">d</text>
<text x="151.8" y="79.7">f</text>
<text x="54.8" y="86.4" transform="rotate(-45 54.8 86.4)">c</text>
<text x="65.6" y="90.6" transform="rotate(-45 65.6 90.6)">b</text>
<text x="158.1" y="96.6">d</text>
<text x="110.9" y="129.2">f</text>
<text x="92.1" y="135.7">d</text>
<text x="112.1" y="135.7">e</text>
<text x="102.8" y="217.1">Notes:</text>
<text x="102.8" y="221.8">1. This special warning sign may be used at an intersection</text>
<text x="107.7" y="225.8">where a railway line crosses through two legs of an</text>
<text x="107.7" y="229.7">intersection.</text>
<text x="21.6" y="267.9">Department of Transport and Main Roads</text>
<text x="17.7" y="271.8">Infrastructure Management &amp; Delivery Division</text>
<text x="16.7" y="280.6">Designed</text>
<text x="42.7" y="280.6">Checked</text>
<text x="69.7" y="280.6">Scale</text>
<text x="98.5" y="281.3">PRINCIPAL ENGINEER</text>
<text x="154.7" y="276.2">26/05/14</text>
<text x="157.4" y="281.2">Date</text>
<text x="17" y="284.8">TV 5/14</text>
<text x="42.7" y="284.8">DJ 5/14</text>
<text x="69.7" y="285.2">Not to Scale</text>
<text x="98.5" y="284.8">(Traffic Engineering)</text>
</g>
</svg>
